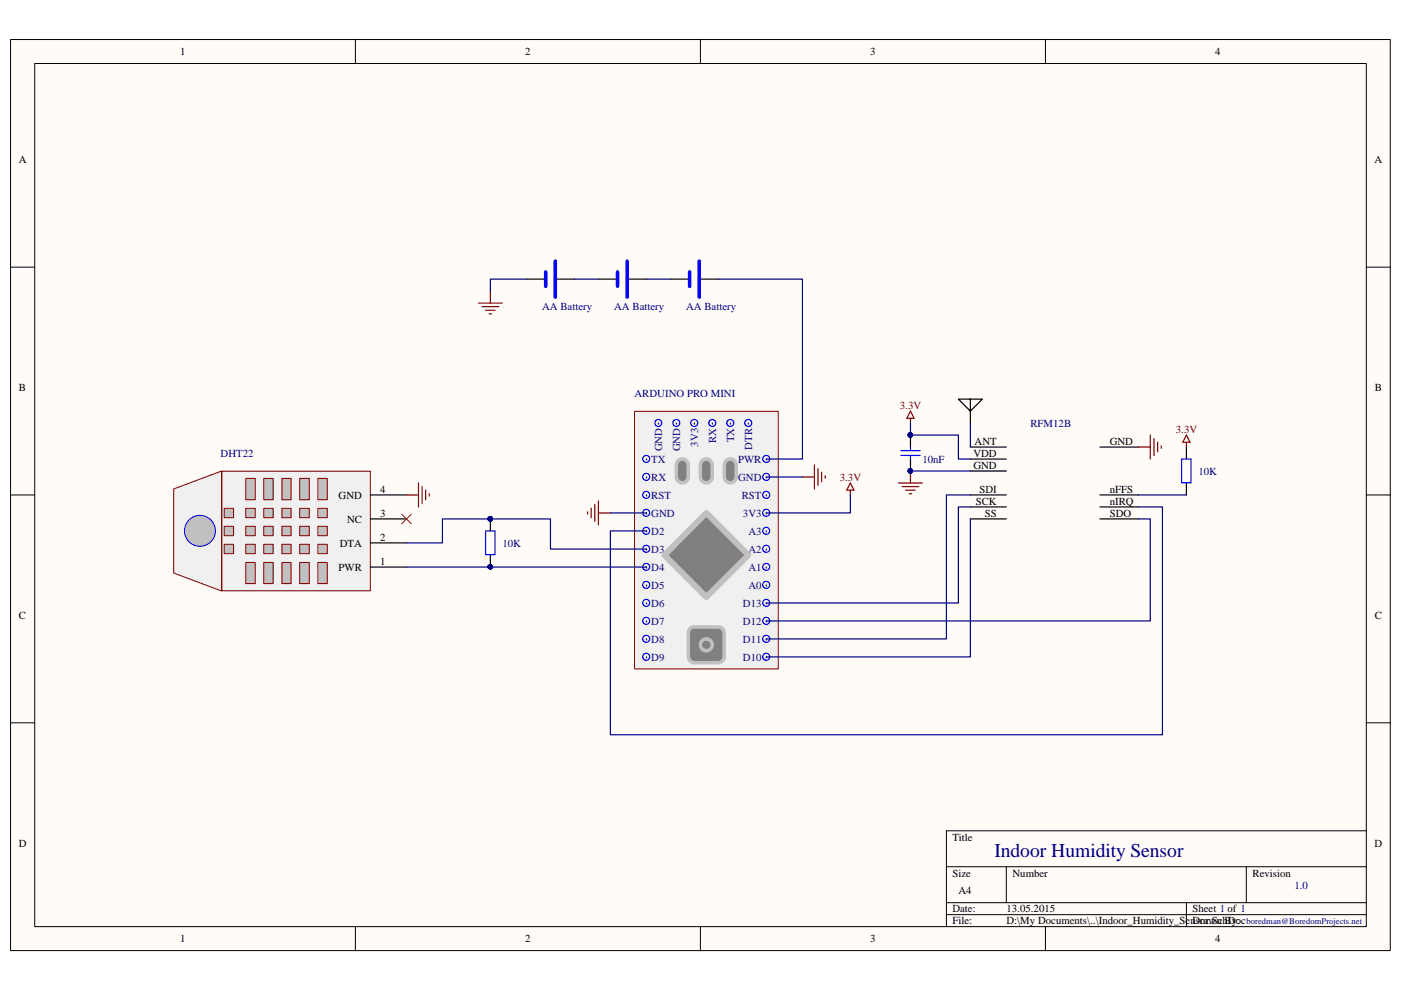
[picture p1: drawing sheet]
<svg xmlns="http://www.w3.org/2000/svg" width="297mm" height="210mm" viewBox="0 0 297 210" stroke-linecap="round" stroke-linejoin="round" font-family="sans-serif">
<path d="M2.3 8.4h292.5v193.1h-292.5z" fill="#fffcf8"/>
<path d="M2.2 8.4h292.6v193.1h-292.6z" fill="none" stroke="#000" stroke-width=".21"/>
<path d="M7.4 13.5h282.3v183h-282.3z" fill="#fffcf8"/>
<g fill="none" stroke="#000" stroke-width=".21">
<path d="M7.4 13.5h282.3v183h-282.3zM75.3 8.3v5.1M148.5 8.3v5.1M221.7 8.3v5.1M2.2 56.6h5.1M289.7 56.6h5.1M2.2 104.9h5.1M289.7 104.9h5.1M2.2 153.2h5.1M289.7 153.2h5.1M289.7 176.1h-89v20.4M75.3 196.5v5.1"/>
<path d="M148.5 196.5v5.1M200.7 183.8h89M200.7 191.4h89M200.7 193.9h89M213.4 183.8v7.6M221.7 196.5v5.1M251.5 191.4v5.1M264.2 183.8v7.6"/>
</g>
<path d="M134.6 87.2h30.4v54.6h-30.4z" fill="#f0f0f0"/>
<path d="M134.5 87.2h30.5v54.6h-30.5z" fill="none" stroke="#800000" stroke-width=".21"/>
<g fill="none" stroke="#11037f" stroke-width=".25">
<path d="M137.1 97.3h.1M139.6 89.7h.1M143.4 89.7h.1M147.2 89.7h.1M151 89.7h.1M154.9 89.7h.1M158.7 89.7h.1M137.1 108.8h.1M137.1 101.1h.1M137.1 112.6h.1M137.1 116.4h.1M162.5 116.4h.1"/>
<path d="M162.5 112.6h.1M162.5 108.8h.1M162.5 104.9h.1M137.1 120.2h.1M137.1 124h.1M137.1 127.8h.1M137.1 131.7h.1M137.1 135.5h.1M137.1 139.3h.1M162.5 124h.1M162.5 120.2h.1M162.5 139.3h.1"/>
<path d="M162.5 135.5h.1M162.5 131.7h.1M162.5 127.8h.1"/>
</g>
<g fill="none" stroke="#00f" stroke-width=".25">
<circle cx="137" cy="97.3" r=".74"/>
<circle cx="139.6" cy="89.7" r=".73"/>
<circle cx="143.4" cy="89.7" r=".75"/>
<circle cx="147.2" cy="89.7" r=".75"/>
<circle cx="151" cy="89.7" r=".74"/>
<circle cx="154.8" cy="89.7" r=".74"/>
<circle cx="158.6" cy="89.7" r=".74"/>
<circle cx="162.5" cy="97.3" r=".74"/>
<circle cx="137" cy="116.4" r=".74"/>
<circle cx="137" cy="104.9" r=".74"/>
<circle cx="137" cy="108.7" r=".74"/>
<circle cx="137" cy="101.1" r=".74"/>
<circle cx="137" cy="112.5" r=".74"/>
<circle cx="162.4" cy="116.4" r=".74"/>
<circle cx="162.5" cy="112.5" r=".74"/>
<circle cx="162.5" cy="104.9" r=".74"/>
<circle cx="162.5" cy="108.7" r=".74"/>
<circle cx="162.5" cy="101.1" r=".74"/>
<circle cx="137" cy="124" r=".74"/>
<circle cx="137" cy="135.4" r=".74"/>
<circle cx="137" cy="139.3" r=".74"/>
<circle cx="137" cy="131.6" r=".74"/>
<circle cx="137" cy="127.8" r=".74"/>
<circle cx="137" cy="120.2" r=".73"/>
<circle cx="162.5" cy="124" r=".74"/>
<circle cx="162.5" cy="131.6" r=".74"/>
<circle cx="162.5" cy="127.8" r=".74"/>
<circle cx="162.5" cy="139.3" r=".74"/>
<circle cx="162.5" cy="135.4" r=".74"/>
<circle cx="162.5" cy="120.2" r=".73"/>
</g>
<path d="M146.5 133.2l.7-.3h5.1a1.27 1.27 0 0 1 1.2 1.3v5a1.3 1.3 0 0 1-1.2 1.3h-5.1a1.27 1.27 0 0 1-1.2-1.3v-5v-.4z" fill-rule="evenodd" fill="#808080"/>
<path d="M146.5 133.2l.7-.3h5.1a1.27 1.27 0 0 1 1.2 1.3v5a1.3 1.3 0 0 1-1.2 1.3h-5.1a1.27 1.27 0 0 1-1.2-1.3v-5v-.4z" fill="none" stroke="#c0c0c0" stroke-width=".76"/>
<path d="M143.9 97.6a1.26 1.26 0 0 1 1.3-.1 1.26 1.26 0 0 1 .7 1.1v2.5a1.25 1.25 0 0 1-1.2 1.3 1.25 1.25 0 0 1-1.3-1.3v-2.5l.1-.4z" fill-rule="evenodd" fill="#808080"/>
<path d="M143.9 97.6a1.26 1.26 0 0 1 1.3-.1 1.26 1.26 0 0 1 .7 1.1v2.5a1.25 1.25 0 0 1-1.2 1.3 1.25 1.25 0 0 1-1.3-1.3v-2.5l.1-.4z" fill="none" stroke="#c0c0c0" stroke-width=".76"/>
<path d="M149 97.6a1.26 1.26 0 0 1 1.3-.1 1.26 1.26 0 0 1 .7 1.1v2.5a1.25 1.25 0 0 1-1.2 1.3 1.25 1.25 0 0 1-1.3-1.3v-2.5l.1-.4z" fill-rule="evenodd" fill="#808080"/>
<path d="M149 97.6a1.26 1.26 0 0 1 1.3-.1 1.26 1.26 0 0 1 .7 1.1v2.5a1.25 1.25 0 0 1-1.2 1.3 1.25 1.25 0 0 1-1.3-1.3v-2.5l.1-.4z" fill="none" stroke="#c0c0c0" stroke-width=".76"/>
<path d="M162.5 97.3h.1M137.1 104.9h.1M162.5 101.1h.1" fill="none" stroke="#11037f" stroke-width=".25"/>
<path d="M149.8 108.8l8.9 8.9-8.9 8.9-8.9-8.9z" fill="#808080"/>
<path d="M149.8 108.8l8.9 8.9-8.9 8.9-8.9-8.9z" fill="none" stroke="#c0c0c0" stroke-width="1.3"/>
<circle cx="149.7" cy="136.7" r="1.25" fill="#808080"/>
<circle cx="149.7" cy="136.7" r="1.25" fill="none" stroke="#c0c0c0" stroke-width=".76"/>
<path d="M154.1 97.6a1.25 1.25 0 0 1 1.3-.1 1.25 1.25 0 0 1 .7 1.1v2.5a1.25 1.25 0 0 1-1.3 1.3 1.25 1.25 0 0 1-1.2-1.3v-2.5v-.4z" fill-rule="evenodd" fill="#808080"/>
<path d="M154.1 97.6a1.25 1.25 0 0 1 1.3-.1 1.25 1.25 0 0 1 .7 1.1v2.5a1.25 1.25 0 0 1-1.3 1.3 1.25 1.25 0 0 1-1.2-1.3v-2.5v-.4z" fill="none" stroke="#c0c0c0" stroke-width=".76"/>
<path d="M205.7 94.8h7.7M205.7 97.3h7.7M205.7 99.9h7.7M233.2 94.8h8.1M104 110v2.6M205.7 104.9h7.7M205.7 107.5h7.7M205.7 110h7.7M233.2 104.9h8.1M233.2 107.5h8.1M233.2 110h8.1" fill="none" stroke="#000" stroke-width=".25"/>
<circle cx="103.9" cy="110" r=".49" fill="#000080"/>
<circle cx="103.9" cy="110" r=".49" fill="none" stroke="#000080" stroke-width=".21"/>
<path d="M104 117.7v2.5" fill="none" stroke="#000" stroke-width=".25"/>
<circle cx="104" cy="120.2" r=".48" fill="#000080"/>
<circle cx="104" cy="120.2" r=".48" fill="none" stroke="#000080" stroke-width=".21"/>
<path d="M103 112.6h1.9v5h-1.9z" fill="none" stroke="#00f" stroke-width=".25"/>
<circle cx="103.9" cy="110" r=".49" fill="#000080"/>
<circle cx="103.9" cy="110" r=".49" fill="none" stroke="#000080" stroke-width=".21"/>
<circle cx="104" cy="120.2" r=".48" fill="#000080"/>
<circle cx="104" cy="120.2" r=".48" fill="none" stroke="#000080" stroke-width=".21"/>
<path d="M193 87.2l.8 1.5h-1.5zM193 88.7v1M241.3 94.8h2.6M243.9 92.2v5.1M244.7 93v3.6M245.4 93.8v2M246.2 94.5v.5M251.5 92.2l.8 1.6h-1.5zM251.5 93.8v1M180.3 102.4l.8 1.5h-1.6zM180.3 103.9v1" fill="none" stroke="#800000" stroke-width=".25"/>
<path d="M193 97.3v2.6M251.5 94.8v2.5M251.5 102.4v2.5" fill="none" stroke="#000" stroke-width=".25"/>
<path d="M250.5 97.3h2v5.1h-2z" fill="none" stroke="#00f" stroke-width=".25"/>
<circle cx="193" cy="99.8" r=".48" fill="#000080"/>
<circle cx="193" cy="99.8" r=".48" fill="none" stroke="#000080" stroke-width=".21"/>
<path d="M193 92.2v2.6" fill="none" stroke="#000" stroke-width=".25"/>
<circle cx="193" cy="92.2" r=".48" fill="#000080"/>
<circle cx="193" cy="92.2" r=".48" fill="none" stroke="#000080" stroke-width=".21"/>
<path d="M191 95.5h4.1M191 96.6h4.1M193 94.8v.7M193 96.6v.7" fill="none" stroke="#00f" stroke-width=".25"/>
<circle cx="193" cy="99.8" r=".48" fill="#000080"/>
<circle cx="193" cy="99.8" r=".48" fill="none" stroke="#000080" stroke-width=".21"/>
<circle cx="193" cy="92.2" r=".48" fill="#000080"/>
<circle cx="193" cy="92.2" r=".48" fill="none" stroke="#000080" stroke-width=".21"/>
<path d="M193 99.9v2.5M190.5 102.4h5.1M191.3 103.2h3.5M192 103.9h2.1M192.8 104.7h.5" fill="none" stroke="#800000" stroke-width=".25"/>
<circle cx="193" cy="99.8" r=".48" fill="#000080"/>
<circle cx="193" cy="99.8" r=".48" fill="none" stroke="#000080" stroke-width=".21"/>
<path d="M205.7 84.6h2.6l-2.6 2.6-2.5-2.6h2.5v5.1" fill="none" stroke="#000" stroke-width=".25"/>
<path d="M172.7 98.6v5.1M173.4 99.4v3.5M124.6 108.5v.5M125.3 107.7v2.1M126.1 107v3.5M126.9 106.2v5.1M126.9 108.8h2.5M170.1 101.1h2.6M174.2 100.1v2.1M175 100.9v.5" fill="none" stroke="#800000" stroke-width=".25"/>
<path d="M47.1 99.9h31.4v25.4h-31.4z" fill="#f0f0f0"/>
<path d="M47 99.9h31.5v25.4h-31.5z" fill="none" stroke="#800000" stroke-width=".21"/>
<path d="M78.5 115.1h7.7M78.5 110h7.7M78.5 104.9h7.7M78.5 120.2h7.7" fill="none" stroke="#000" stroke-width=".25"/>
<path d="M67.4 115.4h2v2h-2z" fill="#c0c0c0"/>
<path d="M67.4 115.4h2v2h-2z" fill="none" stroke="#800000" stroke-width=".21"/>
<path d="M67.4 111.6h2v2h-2z" fill="#c0c0c0"/>
<path d="M67.4 111.6h2v2h-2z" fill="none" stroke="#800000" stroke-width=".21"/>
<path d="M67.4 107.8h2v2h-2z" fill="#c0c0c0"/>
<path d="M67.4 107.8h2v2h-2z" fill="none" stroke="#800000" stroke-width=".21"/>
<path d="M67.4 101.5h2v4.5h-2z" fill="#c0c0c0"/>
<path d="M67.4 101.4h2v4.6h-2z" fill="none" stroke="#800000" stroke-width=".21"/>
<path d="M67.4 119.3h2v4.4h-2z" fill="#c0c0c0"/>
<path d="M67.4 119.3h2v4.4h-2z" fill="none" stroke="#800000" stroke-width=".21"/>
<path d="M36.8 103.7l10.2-3.8v25.4l-10.2-3.8z" fill="#f0f0f0"/>
<path d="M36.8 103.7l10.2-3.8v25.4l-10.2-3.8z" fill="none" stroke="#800000" stroke-width=".21"/>
<circle cx="42.4" cy="112.5" r="3.3" fill="#c0c0c0"/>
<circle cx="42.4" cy="112.5" r="3.3" fill="none" stroke="#00f" stroke-width=".21"/>
<path d="M63.6 115.4h2v2h-2z" fill="#c0c0c0"/>
<path d="M63.5 115.4h2.1v2h-2.1z" fill="none" stroke="#800000" stroke-width=".21"/>
<path d="M63.6 111.6h2v2h-2z" fill="#c0c0c0"/>
<path d="M63.5 111.6h2.1v2h-2.1z" fill="none" stroke="#800000" stroke-width=".21"/>
<path d="M63.6 107.8h2v2h-2z" fill="#c0c0c0"/>
<path d="M63.5 107.8h2.1v2h-2.1z" fill="none" stroke="#800000" stroke-width=".21"/>
<path d="M63.6 101.5h2v4.5h-2z" fill="#c0c0c0"/>
<path d="M63.5 101.4h2.1v4.6h-2.1z" fill="none" stroke="#800000" stroke-width=".21"/>
<path d="M63.6 119.3h2v4.4h-2z" fill="#c0c0c0"/>
<path d="M63.5 119.3h2.1v4.4h-2.1z" fill="none" stroke="#800000" stroke-width=".21"/>
<path d="M59.8 115.4h1.9v2h-1.9z" fill="#c0c0c0"/>
<path d="M59.8 115.4h1.9v2h-1.9z" fill="none" stroke="#800000" stroke-width=".21"/>
<path d="M59.8 111.6h1.9v2h-1.9z" fill="#c0c0c0"/>
<path d="M59.8 111.6h1.9v2h-1.9z" fill="none" stroke="#800000" stroke-width=".21"/>
<path d="M59.8 107.8h1.9v2h-1.9z" fill="#c0c0c0"/>
<path d="M59.8 107.8h1.9v2h-1.9z" fill="none" stroke="#800000" stroke-width=".21"/>
<path d="M59.8 101.5h1.9v4.5h-1.9z" fill="#c0c0c0"/>
<path d="M59.8 101.4h1.9v4.6h-1.9z" fill="none" stroke="#800000" stroke-width=".21"/>
<path d="M59.8 119.3h1.9v4.4h-1.9z" fill="#c0c0c0"/>
<path d="M59.8 119.3h1.9v4.4h-1.9z" fill="none" stroke="#800000" stroke-width=".21"/>
<path d="M56 115.4h1.9v2h-1.9z" fill="#c0c0c0"/>
<path d="M55.9 115.4h2v2h-2z" fill="none" stroke="#800000" stroke-width=".21"/>
<path d="M56 111.6h1.9v2h-1.9z" fill="#c0c0c0"/>
<path d="M55.9 111.6h2v2h-2z" fill="none" stroke="#800000" stroke-width=".21"/>
<path d="M56 107.8h1.9v2h-1.9z" fill="#c0c0c0"/>
<path d="M55.9 107.8h2v2h-2z" fill="none" stroke="#800000" stroke-width=".21"/>
<path d="M56 101.5h1.9v4.5h-1.9z" fill="#c0c0c0"/>
<path d="M55.9 101.4h2v4.6h-2z" fill="none" stroke="#800000" stroke-width=".21"/>
<path d="M56 119.3h1.9v4.4h-1.9z" fill="#c0c0c0"/>
<path d="M55.9 119.3h2v4.4h-2z" fill="none" stroke="#800000" stroke-width=".21"/>
<path d="M52.2 115.4h1.9v2h-1.9z" fill="#c0c0c0"/>
<path d="M52.1 115.4h2v2h-2z" fill="none" stroke="#800000" stroke-width=".21"/>
<path d="M52.2 111.6h1.9v2h-1.9z" fill="#c0c0c0"/>
<path d="M52.1 111.6h2v2h-2z" fill="none" stroke="#800000" stroke-width=".21"/>
<path d="M52.2 107.8h1.9v2h-1.9z" fill="#c0c0c0"/>
<path d="M52.1 107.8h2v2h-2z" fill="none" stroke="#800000" stroke-width=".21"/>
<path d="M52.2 101.5h1.9v4.5h-1.9z" fill="#c0c0c0"/>
<path d="M52.1 101.4h2v4.6h-2z" fill="none" stroke="#800000" stroke-width=".21"/>
<path d="M52.2 119.3h1.9v4.4h-1.9z" fill="#c0c0c0"/>
<path d="M52.1 119.3h2v4.4h-2z" fill="none" stroke="#800000" stroke-width=".21"/>
<path d="M47.6 115.4h1.9v2h-1.9z" fill="#c0c0c0"/>
<path d="M47.5 115.4h2v2h-2z" fill="none" stroke="#800000" stroke-width=".21"/>
<path d="M47.6 111.6h1.9v2h-1.9z" fill="#c0c0c0"/>
<path d="M47.5 111.6h2v2h-2z" fill="none" stroke="#800000" stroke-width=".21"/>
<path d="M47.6 107.8h1.9v2h-1.9z" fill="#c0c0c0"/>
<path d="M47.5 107.8h2v2h-2z" fill="none" stroke="#800000" stroke-width=".21"/>
<path d="M101.4 64.3h5.1M102.2 65h3.5M103 65.8h2M103.7 66.5h.5M104 61.7v2.6M86.2 104.9h2.5M88.7 102.4v5.1M89.5 103.2v3.5M90.3 103.9v2.1M91 104.7v.5" fill="none" stroke="#800000" stroke-width=".25"/>
<path d="M85.2 109l2 2M87.2 109l-2 2" fill="none" stroke="#f00" stroke-width=".21"/>
<path d="M111.6 59.2h4.1M117.7 59.2h4.1M126.9 59.2h4M133 59.2h4.1M142.2 59.2h4M148.2 59.2h4.1" fill="none" stroke="#000" stroke-width=".25"/>
<path d="M115.7 57.7v3M117.7 55.4v7.6M130.9 57.7v3M133 55.4v7.6M146.2 57.7v3M148.2 55.4v7.6" fill="none" stroke="#00f" stroke-width=".76"/>
<path d="M193 99.9h12.7M241.3 104.9h10.2" fill="none" stroke="#000080" stroke-width=".25"/>
<circle cx="193" cy="99.8" r=".48" fill="#000080"/>
<circle cx="193" cy="99.8" r=".48" fill="none" stroke="#000080" stroke-width=".21"/>
<path d="M193 89.7v2.5M205.7 89.7v5.1" fill="none" stroke="#000080" stroke-width=".25"/>
<circle cx="193" cy="92.2" r=".48" fill="#000080"/>
<circle cx="193" cy="92.2" r=".48" fill="none" stroke="#000080" stroke-width=".21"/>
<path d="M193 92.2h10.2v5.1h2.5" fill="none" stroke="#000080" stroke-width=".25"/>
<circle cx="193" cy="92.2" r=".48" fill="#000080"/>
<circle cx="193" cy="92.2" r=".48" fill="none" stroke="#000080" stroke-width=".21"/>
<g fill="none" stroke="#000080" stroke-width=".25">
<path d="M111.6 59.2h-7.6v2.5M121.8 59.2h5.1M137.1 59.2h5.1M152.3 59.2h17.8v38.1h-7.6M104 110h12.7v6.4h20.4M129.4 108.8h7.7M162.5 101.1h7.6M180.3 104.9v3.9h-17.8M205.7 107.5h-2.5v20.3h-40.7M205.7 104.9h-5v30.6h-38.2M205.7 110v29.3h-43.2M241.3 110h2.6v21.7h-81.4"/>
<path d="M241.3 107.5h5.2v48.3h-117.1v-43.2h7.7"/>
</g>
<circle cx="103.9" cy="110" r=".49" fill="#000080"/>
<circle cx="103.9" cy="110" r=".49" fill="none" stroke="#000080" stroke-width=".21"/>
<path d="M104 110h-10.2v5.1h-7.6" fill="none" stroke="#000080" stroke-width=".25"/>
<circle cx="103.9" cy="110" r=".49" fill="#000080"/>
<circle cx="103.9" cy="110" r=".49" fill="none" stroke="#000080" stroke-width=".21"/>
<path d="M104 120.2h33.1" fill="none" stroke="#000080" stroke-width=".25"/>
<circle cx="104" cy="120.2" r=".48" fill="#000080"/>
<circle cx="104" cy="120.2" r=".48" fill="none" stroke="#000080" stroke-width=".21"/>
<path d="M86.2 120.2h17.8" fill="none" stroke="#000080" stroke-width=".25"/>
<circle cx="104" cy="120.2" r=".48" fill="#000080"/>
<circle cx="104" cy="120.2" r=".48" fill="none" stroke="#000080" stroke-width=".21"/>
<text font-size="4.1" fill="#000080" x="210.9" y="181.6">Indoor Humidity Sensor</text>
<g font-size="2.3">
<text x="38.2" y="11.7">1</text>
<text x="111.4" y="11.7">2</text>
<text x="184.5" y="11.7">3</text>
<text x="257.6" y="11.7">4</text>
<text x="4" y="34.5">A</text>
<text x="291.4" y="34.5">A</text>
<text x="4" y="82.8">B</text>
<text x="291.5" y="82.8">B</text>
<text x="206.6" y="94.3">ANT</text>
<text x="235.3" y="94.3">GND</text>
<text x="206.4" y="96.9">VDD</text>
<text x="206.4" y="99.4">GND</text>
<text x="71.8" y="105.7">GND</text>
<text x="80.6" y="104.5">4</text>
<text x="206.9" y="107">SCK</text>
<text x="207.6" y="104.5">SDI</text>
<text x="235.3" y="104.5">nFFS</text>
<text x="235.3" y="107">nIRQ</text>
<text x="73.6" y="110.8">NC</text>
<text x="80.6" y="109.6">3</text>
<text x="208.8" y="109.6">SS</text>
<text x="235.3" y="109.6">SDO</text>
<text x="72" y="115.9">DTA</text>
<text x="80.6" y="119.7">1</text>
<text x="80.6" y="114.6">2</text>
<text x="71.8" y="121">PWR</text>
<text x="4" y="131.2">C</text>
<text x="291.5" y="131.2">C</text>
<text x="4" y="179.5">D</text>
<text x="201.9" y="178.2">Title</text>
<text x="291.4" y="179.5">D</text>
<text x="201.9" y="185.8">Size</text>
<text x="214.7" y="185.8">Number</text>
<text x="265.6" y="185.8">Revision</text>
<text x="203.2" y="189.7">A4</text>
<text x="201.9" y="193.5">Date:</text>
<text x="201.9" y="196">File:</text>
<text x="213.4" y="196">D:\My Documents\..\Indoor_Humidity_Sensor.SchDoc</text>
<text x="213.4" y="193.5">13.05.2015</text>
<text x="252.8" y="193.5">Sheet 1 of 1</text>
<text x="252.8" y="196">Drawn By:</text>
<text x="38.2" y="199.8">1</text>
<text x="111.4" y="199.8">2</text>
<text x="184.5" y="199.8">3</text>
<text x="257.6" y="199.8">4</text>
</g>
<g font-size="2.3" fill="#000080">
<text x="114.9" y="65.8">AA Battery</text>
<text x="130.2" y="65.8">AA Battery</text>
<text x="145.5" y="65.8">AA Battery</text>
<text x="134.5" y="84.1">ARDUINO PRO MINI</text>
<text x="218.5" y="90.5">RFM12B</text>
<text x="46.8" y="96.9">DHT22</text>
<text x="195.6" y="98.1">10nF</text>
<text x="254.1" y="100.7">10K</text>
<text x="106.5" y="115.9">10K</text>
<text x="274.4" y="188.4">1.0</text>
</g>
<g font-size="2.3" fill="#800000">
<text x="190.8" y="86.7">3.3V</text>
<text x="249.3" y="91.8">3.3V</text>
<text x="178.1" y="101.9">3.3V</text>
</g>
<g font-size="2.3" fill="#11037f">
<text x="140.4" y="95.7" transform="rotate(-90 140.4 95.7)">GND</text>
<text x="144.2" y="95.7" transform="rotate(-90 144.2 95.7)">GND</text>
<text x="148" y="94.7" transform="rotate(-90 148 94.7)">3V3</text>
<text x="151.8" y="93.9" transform="rotate(-90 151.8 93.9)">RX</text>
<text x="155.7" y="93.8" transform="rotate(-90 155.7 93.8)">TX</text>
<text x="159.5" y="95.3" transform="rotate(-90 159.5 95.3)">DTR</text>
<text x="138.1" y="98.1">TX</text>
<text x="138.1" y="101.9">RX</text>
<text x="156.5" y="101.9">GND</text>
<text x="156.5" y="98.1">PWR</text>
<text x="138.1" y="105.7">RST</text>
<text x="157.3" y="105.7">RST</text>
<text x="138.1" y="109.6">GND</text>
<text x="138.1" y="113.4">D2</text>
<text x="157.5" y="109.6">3V3</text>
<text x="158.7" y="113.4">A3</text>
<text x="138.1" y="117.2">D3</text>
<text x="158.7" y="117.2">A2</text>
<text x="138.1" y="121">D4</text>
<text x="138.1" y="124.8">D5</text>
<text x="158.7" y="124.8">A0</text>
<text x="158.7" y="121">A1</text>
<text x="138.1" y="128.7">D6</text>
<text x="157.5" y="128.7">D13</text>
<text x="138.1" y="132.5">D7</text>
<text x="138.1" y="136.3">D8</text>
<text x="157.5" y="136.3">D11</text>
<text x="157.5" y="132.5">D12</text>
<text x="138.1" y="140.1">D9</text>
<text x="157.5" y="140.1">D10</text>
</g>
<text font-size="1.8" fill="#000080" x="264.3" y="195.8">boredman@BoredomProjects.net</text>
</svg>
